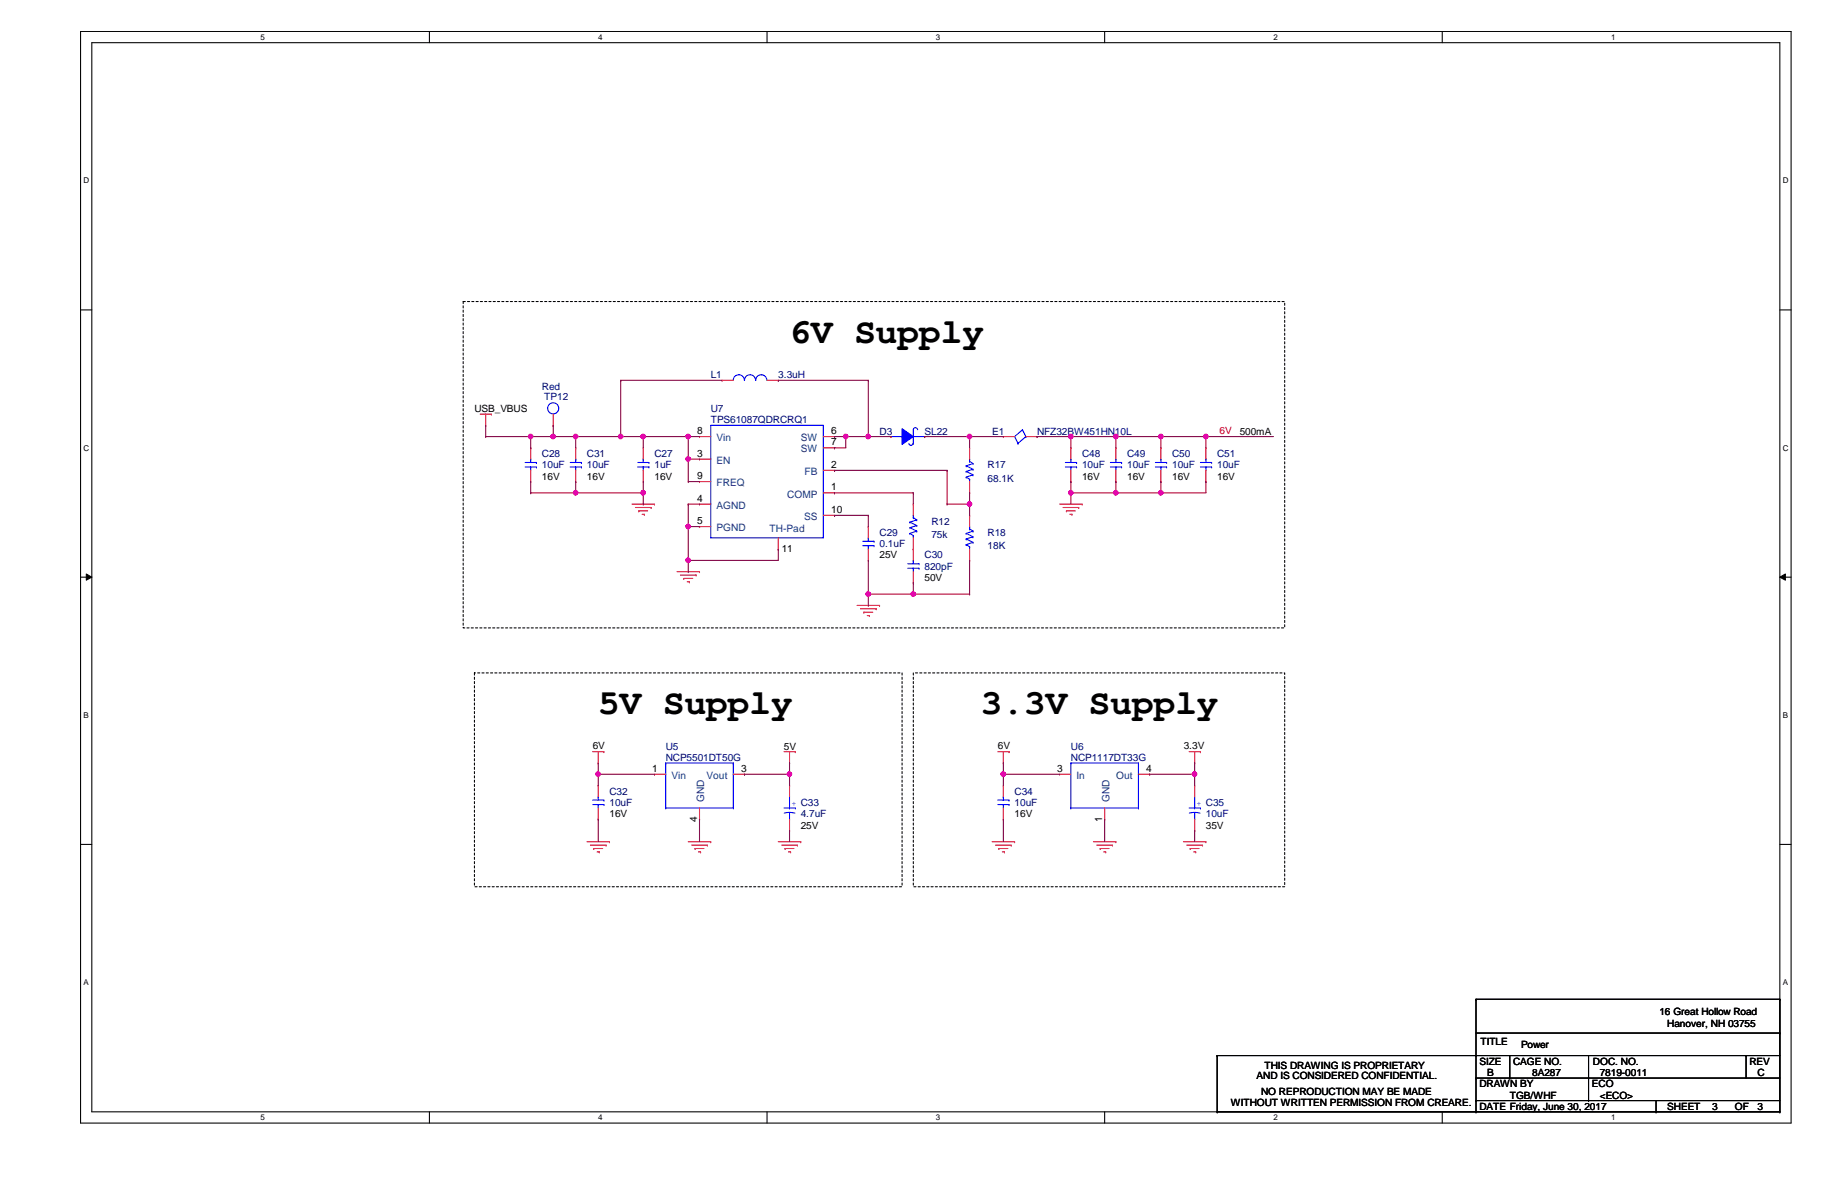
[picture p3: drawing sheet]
<svg xmlns="http://www.w3.org/2000/svg" width="432mm" height="279mm" viewBox="0 0 432 279" stroke-linecap="round" stroke-linejoin="round" font-family="sans-serif">
<path d="M19.1 7.5h405.4v258.6h-405.4zM21.8 10.1h400v253.4h-400z" fill="none" stroke="#000" stroke-width=".25"/>
<g fill="#fff">
<path d="M61.8 7.7h1v2.2h-1z"/>
<path d="M61.8 263.8h1v2.1h-1z"/>
</g>
<path d="M101.8 7.5v2.6M101.8 263.5v2.6" fill="none" stroke="#000" stroke-width=".25"/>
<g fill="#fff">
<path d="M141.8 7.7h1v2.2h-1z"/>
<path d="M141.8 263.8h1v2.1h-1z"/>
</g>
<path d="M181.8 7.5v2.6M181.8 263.5v2.6" fill="none" stroke="#000" stroke-width=".25"/>
<g fill="#fff">
<path d="M221.8 7.7h1v2.2h-1z"/>
<path d="M221.8 263.8h1v2.1h-1z"/>
</g>
<path d="M261.8 7.5v2.6M261.8 263.5v2.6" fill="none" stroke="#000" stroke-width=".25"/>
<g fill="#fff">
<path d="M301.8 7.7h1v2.2h-1z"/>
<path d="M301.8 263.8h1v2.1h-1z"/>
</g>
<path d="M341.8 7.5v2.6M341.8 263.5v2.6" fill="none" stroke="#000" stroke-width=".25"/>
<g fill="#fff">
<path d="M381.8 7.7h1v2.2h-1z"/>
<path d="M381.8 263.8h1v2.1h-1z"/>
<path d="M19.8 41.8h1.3v2.1h-1.3z"/>
<path d="M422.5 41.8h1.3v2.1h-1.3z"/>
<path d="M19.8 105.1h1.3v2.1h-1.3z"/>
<path d="M422.5 105.1h1.3v2.1h-1.3z"/>
</g>
<path d="M19.1 73.4h2.7M421.8 73.4h2.7" fill="none" stroke="#000" stroke-width=".25"/>
<g fill="#fff">
<path d="M19.8 168.4h1.2v2.2h-1.2z"/>
<path d="M422.5 168.4h1.2v2.2h-1.2z"/>
</g>
<path d="M19.1 136.8h2.7M421.8 136.8h2.7" fill="none" stroke="#000" stroke-width=".25"/>
<path d="M20.4 136l1.4 .8-1.4 .7zM421.8 136.8l1.3-.8v1.5z" fill="#000"/>
<path d="M20.4 136l1.4 .8-1.4 .7zM421.8 136.8l1.3-.8v1.5z" fill="none" stroke="#000" stroke-width=".24"/>
<g fill="#fff">
<path d="M19.8 231.8h1.2v2.1h-1.2z"/>
<path d="M422.5 231.8h1.2v2.1h-1.2z"/>
</g>
<g fill="none" stroke="#000" stroke-width=".25">
<path d="M19.1 200.1h2.7M421.8 200.1h2.7M349.8 236.8h.1M349.8 236.8v26.7M349.8 236.8h72M421.8 236.8h.1M421.8 236.8v26.7M288.5 250.1h.1M288.5 250.1h133.3M288.5 250.1v13.4M349.8 250.1h.1M349.8 255.5h.1"/>
<path d="M349.8 244.8h72M349.8 255.5h72M357.8 255.5h.1M357.8 250.1v5.4M376.5 255.5h.1M376.5 250.1v10.7M413.8 250.1h.1M413.8 250.1v5.4M421.8 244.8h.1M288.5 263.5h.1M288.5 263.5h133.3M349.8 260.8h.1"/>
<path d="M349.8 263.5h.1M349.8 260.8h72M376.5 260.8h.1M392.5 263.5h.1M392.5 260.8v2.7M421.8 263.5h.1"/>
</g>
<path d="M109.8 71.5h194.7v77.3h-194.7zM112.4 159.5h101.4v50.6h-101.4zM216.5 159.5h88v50.6h-88z" fill="none" stroke="#000" stroke-width=".25" stroke-dasharray=".5 .5"/>
<g fill="none" stroke="#f00" stroke-width=".25">
<path d="M113.8 98.1h2.7M115.1 98.1v2.7M116.5 98.1h.1M171.1 90.1h.1M171.1 90.1h2.7M181.8 90.1h2.6M184.4 90.1h.1M115.1 100.8h.1M125.8 106.1h.1M125.8 114.1h.1M125.8 106.1v2.7M125.8 111.5v2.6"/>
<path d="M136.4 106.1h.1M136.4 114.1h.1M136.4 106.1v2.7M136.4 111.5v2.6M149.8 119.5h5.3M152.4 106.1h.1M152.4 114.1h.1M152.4 106.1v2.7M152.4 111.5v2.6M155.1 119.5h.1M216.5 119.5h.1M216.5 119.5v2.6"/>
<path d="M229.8 106.1h.1M229.8 116.8h.1M229.8 106.1v2.7M229.8 114.1v2.7M237.8 103.5h.1M237.8 103.5h2.7M243.1 103.5h2.7M245.8 103.5h.1M251.1 119.5h5.4M256.5 119.5h.1M264.5 106.1h.1M264.5 114.1h.1"/>
<path d="M264.5 106.1v2.7M264.5 111.5v2.6M275.1 106.1h.1M275.1 114.1h.1M275.1 106.1v2.7M275.1 111.5v2.6M285.8 106.1h.1M285.8 114.1h.1M285.8 106.1v2.7M285.8 111.5v2.6M150.6 120.3h3.7M151.4 121.1h.1"/>
<path d="M151.4 121.1h2.1M152.2 121.9h.5M152.7 121.9h.1M154.3 120.3h.1M160.4 135.5h5.4M161.2 136.3h3.8M162.1 137.1h.1M162.1 137.1h2.1M162.9 137.9h.5M163.4 137.9h.1M165 136.3h.1M165.8 135.5h.1"/>
<path d="M205.8 124.8h.1M205.8 132.8h.1M205.8 124.8v2.7M205.8 130.1v2.7M216.5 130.1h.1M216.5 138.1h.1M216.5 127.5v5.3M216.5 135.5v2.6M229.8 122.1h.1M229.8 132.8h.1M229.8 122.1v2.7M229.8 130.1v2.7"/>
<path d="M251.9 120.3h3.8M252.7 121.1h.1M252.7 121.1h2.1M253.5 121.9h.5M254 121.9h.1M255.7 120.3h.1M203.1 143.5h5.3M203.9 144.3h3.7M204.7 145.1h.1M204.7 145.1h2.1M205.5 145.9h.5M206 145.9h.1"/>
<path d="M207.6 144.3h.1M208.4 143.5h.1M140.5 178.1h2.6M141.8 178.1v2.7M143.1 178.1h.1M185.8 178.1h2.7M187.1 178.1v2.7M188.5 178.1h.1M236.5 178.1h2.6M237.8 178.1v2.7M239.1 178.1h.1M281.8 178.1h2.7"/>
<path d="M283.1 178.1v2.7M284.5 178.1h.1M139.1 199.5h5.3M141.8 180.8h.1M141.8 186.1h.1M141.8 194.1h.1M141.8 186.1v2.7M141.8 191.5v2.6M144.4 199.5h.1M163.1 199.5h5.3M168.4 199.5h.1M184.4 199.5h5.4"/>
<path d="M187.1 180.8h.1M187.1 186.1h.1M187.1 196.8h.1M187.1 186.1v2.7M187.1 194.1v2.7M189.8 199.5h.1M235.1 199.5h5.4M237.8 180.8h.1M237.8 186.1h.1M237.8 194.1h.1M237.8 186.1v2.7M237.8 191.5v2.6"/>
<path d="M240.5 199.5h.1M251.1 183.5h.1M251.1 183.5h2.7M259.1 199.5h5.4M261.8 194.1h.1M261.8 191.5v2.6M264.5 199.5h.1M269.8 183.5h2.7M272.5 183.5h.1M280.5 199.5h5.3M283.1 180.8h.1M285.8 199.5h.1"/>
<path d="M139.9 200.3h3.7M140.7 201.1h.1M140.7 201.1h2.1M141.5 201.9h.5M142 201.9h.1M143.6 200.3h.1M163.9 200.3h3.7M164.7 201.1h.1M164.7 201.1h2.1M165.5 201.9h.5M166 201.9h.1M167.6 200.3h.1"/>
<path d="M185.3 200.3h3.7M186.1 201.1h.1M186.1 201.1h2.1M186.9 201.9h.5M187.4 201.9h.1M189 200.3h.1M235.9 200.3h3.7M236.7 201.1h.1M236.7 201.1h2.1M237.5 201.9h.5M238 201.9h.1M239.6 200.3h.1"/>
<path d="M259.9 200.3h3.8M260.7 201.1h.1M260.7 201.1h2.1M261.5 201.9h.5M262 201.9h.1M263.7 200.3h.1M281.3 200.3h3.7M282.1 201.1h.1M282.1 201.1h2.1M282.9 201.9h.5M283.4 201.9h.1M285 200.3h.1"/>
</g>
<g fill="none" stroke="#00f" stroke-width=".25">
<path d="M173.8 90.1a1.31 1.31 0 0 1 1.3-1.3 1.31 1.31 0 0 1 1.3 1.3M176.4 90.1a1.31 1.31 0 0 1 1.4-1.3 1.31 1.31 0 0 1 1.3 1.3M179.1 90.1a1.31 1.31 0 0 1 1.3-1.3 1.31 1.31 0 0 1 1.3 1.3M124.5 109.6h2.6M124.5 110.7h2.6M125.8 110.7h.1M125.8 108.8h.1M125.8 108.8v.8M125.8 110.7v.8M127.1 109.6h.1M127.1 110.7h.1M135.1 109.6h2.7"/>
<path d="M135.1 110.7h2.7M136.4 110.7h.1M136.4 108.8h.1M136.4 108.8v.8M136.4 110.7v.8M137.8 109.6h.1M137.8 110.7h.1M151.1 109.6h2.7M151.1 110.7h2.7M152.4 110.7h.1M152.4 108.8h.1M152.4 108.8v.8"/>
<path d="M152.4 110.7v.8M153.8 109.6h.1M153.8 110.7h.1M211.1 103.5h2.7M213.8 103.5h.1M216.5 105.1h.1M216.5 101.9v3.2M216.5 103.5h2.6M219.1 103.5h.1M229 113.1h.1M229 111.7h.1M229 110.4h.1"/>
<path d="M229 113.1l.8 .5M229 111.7l1.6 .8M229 110.4l1.6 .8M229.8 109.3h.1M229.8 113.6h.1M229.8 108.8h.1M229.8 109.3l.8 .6M229.8 108.8v.5M229.8 113.6v.5M230.6 112.5h.1M230.6 111.2h.1M230.6 109.9h.1"/>
<path d="M230.6 112.5l-1.6 .6M230.6 111.2l-1.6 .5M230.6 109.9l-1.6 .5M241.3 105.1h.1M242.3 101.9h.1M242.3 101.9l-1.8 1.6 .8 1.6M242.3 101.9l.8 1.6M243.1 103.5h.1M243.1 103.5l-1.8 1.6M263.1 109.6h2.7M263.1 110.7h2.7M264.5 110.7h.1"/>
<path d="M264.5 108.8h.1M264.5 108.8v.8M264.5 110.7v.8M265.8 109.6h.1M265.8 110.7h.1M273.8 109.6h2.7M273.8 110.7h2.7M275.1 110.7h.1M275.1 108.8h.1M275.1 108.8v.8M275.1 110.7v.8M276.5 109.6h.1"/>
<path d="M276.5 110.7h.1M284.5 109.6h2.6M284.5 110.7h2.6M285.8 110.7h.1M285.8 108.8h.1M285.8 108.8v.8M285.8 110.7v.8M287.1 109.6h.1M287.1 110.7h.1M204.5 128.3h2.6M204.5 129.3h2.6M205.8 129.3h.1"/>
<path d="M205.8 127.5h.1M205.8 127.5v.8M205.8 129.3v.8M207.1 128.3h.1M207.1 129.3h.1M215.1 133.6h2.7M215.1 134.7h2.7M215.6 126.4h.1M215.6 125.1h.1M215.6 123.7h.1M215.6 126.4l.9 .5M215.6 125.1l1.7 .8"/>
<path d="M215.6 123.7l1.7 .8M216.5 122.7h.1M216.5 126.9h.1M216.5 122.1h.1M216.5 134.7h.1M216.5 132.8h.1M216.5 122.7l.8 .5M216.5 122.1v.6M216.5 126.9v.6M216.5 132.8v.8M216.5 134.7v.8M217.3 125.9h.1"/>
<path d="M217.3 124.5h.1M217.3 123.2h.1M217.3 125.9l-1.7 .5M217.3 124.5l-1.7 .6M217.3 123.2l-1.7 .5M217.8 133.6h.1M217.8 134.7h.1M229 129.1h.1M229 127.7h.1M229 126.4h.1M229 129.1l.8 .5M229 127.7l1.6 .8"/>
<path d="M229 126.4l1.6 .8M229.8 125.3h.1M229.8 129.6h.1M229.8 124.8h.1M229.8 124.8v.5M229.8 129.6v.5M229.8 125.3l.8 .6M230.6 128.5h.1M230.6 127.2h.1M230.6 125.9h.1M230.6 128.5l-1.6 .6M230.6 127.2l-1.6 .5"/>
<path d="M230.6 125.9l-1.6 .5M140.5 189.6h2.6M140.5 190.7h2.6M141.8 190.7h.1M141.8 188.8h.1M141.8 188.8v.8M141.8 190.7v.8M143.1 189.6h.1M143.1 190.7h.1M185.8 191.5h2.7M187.1 194.1h.1M187.1 191.5h.1"/>
<path d="M187.1 192.5l1.3 .2M187.1 192.5l-1.3 .2M187.1 188.8v2.7M187.1 192.5v1.6M188.5 191.5h.1M236.5 189.6h2.6M236.5 190.7h2.6M237.8 190.7h.1M237.8 188.8h.1M237.8 188.8v.8M237.8 190.7v.8M239.1 189.6h.1"/>
<path d="M239.1 190.7h.1M253.8 191.5h.1M253.8 180.8h.1M253.8 180.8v10.7M253.8 191.5h16M253.8 180.8h16M269.8 191.5h.1M269.8 180.8h.1M269.8 180.8v10.7"/>
</g>
<path d="M213.8 101.6l2.7 1.9-2.7 1.8z" fill-rule="evenodd" fill="#00f"/>
<g fill="none" stroke="#00f" stroke-width=".25">
<path d="M168.4 100.8h26.7v26.7h-26.7zM213.8 101.6l2.7 1.9-2.7 1.8zM216.4 105a.49 .49 0 0 1-.5 .5 .49 .49 0 0 1-.5-.4M216.5 101.9a.51 .51 0 0 1 .5-.6 .51 .51 0 0 1 .5 .6M252.5 109.6h2.6M252.5 110.7h2.6M253.8 110.7h.1M253.8 108.8h.1M253.8 108.8v.8M253.8 110.7v.8M255.1 109.6h.1M255.1 110.7h.1"/>
<path d="M157.8 191.5h.1M157.8 180.8h.1M157.8 191.5h16M157.8 180.8v10.7M157.8 180.8h16M173.8 191.5h.1M173.8 180.8h.1M173.8 180.8v10.7M281.8 191.5h2.7M283.1 194.1h.1M283.1 191.5h.1M283.1 192.5l1.3 .2"/>
<path d="M283.1 192.5l-1.2 .2M283.1 188.8v2.7M283.1 192.5v1.6M284.5 191.5h.1"/>
<circle cx="131.1" cy="96.8" r="1.32"/>
</g>
<g fill="none" stroke="#f00" stroke-width=".25">
<path d="M131.1 98.1v2.7M131.1 100.8h.1M165.8 103.5h.1M165.8 108.8h.1M165.8 114.1h.1M165.8 119.5h.1M165.8 103.5h2.6M165.8 108.8h2.6M165.8 114.1h2.6M165.8 119.5h2.6M195.1 103.5h2.7M195.1 111.5h2.7"/>
<path d="M195.1 116.8h2.7M195.1 106.1h2.7M197.8 103.5h.1M197.8 111.5h.1M197.8 116.8h.1M197.8 106.1h.1M211.1 103.5h.1M219.1 103.5h.1M253.8 106.1h.1M253.8 114.1h.1M253.8 106.1v2.7M253.8 111.5v2.6"/>
<path d="M165.8 124.8h.1M165.8 124.8h2.6M184.4 130.1h.1M184.4 127.5v2.6M195.1 122.1h2.7M197.8 122.1h.1M155.1 183.5h.1M155.1 183.5h2.7M165.8 194.1h.1M165.8 191.5v2.6M173.8 183.5h2.6M176.4 183.5h.1"/>
<path d="M283.1 186.1h.1M283.1 196.8h.1M283.1 186.1v2.7M283.1 194.1v2.7"/>
</g>
<path d="M261.8 194.1h.1M261.8 194.1v5.4M272.5 183.5h.1M272.5 183.5h10.6" fill="none" stroke="#800040" stroke-width=".25"/>
<circle cx="283.1" cy="183.4" r=".54" fill="#f0f"/>
<circle cx="283.1" cy="183.4" r=".54" fill="none" stroke="#f0f" stroke-width=".25"/>
<path d="M237.8 180.8h.1M237.8 183.5h.1M237.8 180.8v5.3M237.8 183.5h13.3M283.1 183.5h.1M283.1 180.8h.1M283.1 180.8v5.3" fill="none" stroke="#800040" stroke-width=".25"/>
<circle cx="237.8" cy="183.4" r=".54" fill="#f0f"/>
<circle cx="237.8" cy="183.4" r=".54" fill="none" stroke="#f0f" stroke-width=".25"/>
<path d="M141.8 180.8h.1M141.8 194.1h.1M141.8 183.5h.1M141.8 180.8v2.7M141.8 194.1v5.4M141.8 183.5h13.3M237.8 194.1h.1M237.8 194.1v5.4M283.1 196.8h.1M283.1 196.8v2.7" fill="none" stroke="#800040" stroke-width=".25"/>
<circle cx="141.7" cy="183.4" r=".54" fill="#f0f"/>
<circle cx="141.7" cy="183.4" r=".54" fill="none" stroke="#f0f" stroke-width=".25"/>
<path d="M141.8 183.5h.1M141.8 183.5v2.6M165.8 194.1h.1M165.8 194.1v5.4M176.4 183.5h.1M176.4 183.5h10.7" fill="none" stroke="#800040" stroke-width=".25"/>
<circle cx="187.1" cy="183.4" r=".54" fill="#f0f"/>
<circle cx="187.1" cy="183.4" r=".54" fill="none" stroke="#f0f" stroke-width=".25"/>
<path d="M152.4 103.5h.1M152.4 103.5v2.6M187.1 183.5h.1M187.1 180.8h.1M187.1 196.8h.1M187.1 180.8v5.3M187.1 196.8v2.7" fill="none" stroke="#800040" stroke-width=".25"/>
<circle cx="152.4" cy="103.4" r=".54" fill="#f0f"/>
<circle cx="152.4" cy="103.4" r=".54" fill="none" stroke="#f0f" stroke-width=".25"/>
<path d="M152.4 103.5h.1M152.4 103.5h10.7M163.1 108.8h.1M163.1 114.1h.1M163.1 103.5h.1M163.1 108.8h2.7M163.1 103.5v10.6M163.1 114.1h2.7" fill="none" stroke="#800040" stroke-width=".25"/>
<circle cx="163.1" cy="108.8" r=".54" fill="#f0f"/>
<circle cx="163.1" cy="108.8" r=".54" fill="none" stroke="#f0f" stroke-width=".25"/>
<circle cx="163.1" cy="103.4" r=".54" fill="#f0f"/>
<circle cx="163.1" cy="103.4" r=".54" fill="none" stroke="#f0f" stroke-width=".25"/>
<path d="M136.4 103.5h.1M136.4 103.5h10.7M136.4 103.5v2.6M163.1 103.5h.1M163.1 103.5h2.7" fill="none" stroke="#800040" stroke-width=".25"/>
<circle cx="147.1" cy="103.4" r=".54" fill="#f0f"/>
<circle cx="147.1" cy="103.4" r=".54" fill="none" stroke="#f0f" stroke-width=".25"/>
<path d="M131.1 103.5h.1M131.1 103.5h5.3" fill="none" stroke="#800040" stroke-width=".25"/>
<circle cx="136.4" cy="103.4" r=".54" fill="#f0f"/>
<circle cx="136.4" cy="103.4" r=".54" fill="none" stroke="#f0f" stroke-width=".25"/>
<circle cx="131.1" cy="103.4" r=".54" fill="#f0f"/>
<circle cx="131.1" cy="103.4" r=".54" fill="none" stroke="#f0f" stroke-width=".25"/>
<path d="M125.8 114.1h.1M125.8 116.8h.1M125.8 114.1v2.7M136.4 114.1h.1M136.4 114.1v2.7h-10.6" fill="none" stroke="#800040" stroke-width=".25"/>
<circle cx="136.4" cy="116.8" r=".54" fill="#f0f"/>
<circle cx="136.4" cy="116.8" r=".54" fill="none" stroke="#f0f" stroke-width=".25"/>
<path d="M163.1 119.5h.1M163.1 119.5v13.3M163.1 119.5h2.7M163.1 124.8h.1M163.1 132.8h.1M163.1 124.8h2.7" fill="none" stroke="#800040" stroke-width=".25"/>
<circle cx="163.1" cy="124.8" r=".54" fill="#f0f"/>
<circle cx="163.1" cy="124.8" r=".54" fill="none" stroke="#f0f" stroke-width=".25"/>
<path d="M224.5 111.5h.1M224.5 119.5h.1M224.5 111.5v8M229.8 116.8h.1M229.8 116.8v2.7h-5.3M205.8 122.1h.1M205.8 122.1v2.7" fill="none" stroke="#800040" stroke-width=".25"/>
<circle cx="229.8" cy="119.4" r=".54" fill="#f0f"/>
<circle cx="229.8" cy="119.4" r=".54" fill="none" stroke="#f0f" stroke-width=".25"/>
<path d="M219.1 103.5h.1M219.1 103.5h10.7M229.8 119.5h.1M229.8 103.5h.1M229.8 103.5v2.6M229.8 119.5v2.6M229.8 132.8h.1M229.8 132.8v8" fill="none" stroke="#800040" stroke-width=".25"/>
<circle cx="229.8" cy="103.4" r=".54" fill="#f0f"/>
<circle cx="229.8" cy="103.4" r=".54" fill="none" stroke="#f0f" stroke-width=".25"/>
<path d="M229.8 103.5h.1M229.8 103.5h8M245.8 103.5h.1M245.8 103.5h8M285.8 103.5h.1M285.8 103.5v2.6" fill="none" stroke="#800040" stroke-width=".25"/>
<circle cx="285.8" cy="103.4" r=".54" fill="#f0f"/>
<circle cx="285.8" cy="103.4" r=".54" fill="none" stroke="#f0f" stroke-width=".25"/>
<path d="M264.5 103.5h.1M264.5 103.5h21.3M264.5 103.5v2.6M275.1 103.5h.1M275.1 103.5v2.6" fill="none" stroke="#800040" stroke-width=".25"/>
<circle cx="275.1" cy="103.4" r=".54" fill="#f0f"/>
<circle cx="275.1" cy="103.4" r=".54" fill="none" stroke="#f0f" stroke-width=".25"/>
<circle cx="264.4" cy="103.4" r=".54" fill="#f0f"/>
<circle cx="264.4" cy="103.4" r=".54" fill="none" stroke="#f0f" stroke-width=".25"/>
<path d="M253.8 103.5h.1M253.8 103.5v2.6M253.8 103.5h10.7" fill="none" stroke="#800040" stroke-width=".25"/>
<circle cx="253.8" cy="103.4" r=".54" fill="#f0f"/>
<circle cx="253.8" cy="103.4" r=".54" fill="none" stroke="#f0f" stroke-width=".25"/>
<path d="M253.8 116.8h.1M253.8 116.8v2.7M264.5 114.1h.1M264.5 116.8h.1M264.5 114.1v2.7M275.1 114.1h.1M275.1 116.8h.1M275.1 114.1v2.7M285.8 114.1h.1M285.8 114.1v2.7h-32" fill="none" stroke="#800040" stroke-width=".25"/>
<circle cx="275.1" cy="116.8" r=".54" fill="#f0f"/>
<circle cx="275.1" cy="116.8" r=".54" fill="none" stroke="#f0f" stroke-width=".25"/>
<circle cx="264.4" cy="116.8" r=".54" fill="#f0f"/>
<circle cx="264.4" cy="116.8" r=".54" fill="none" stroke="#f0f" stroke-width=".25"/>
<path d="M253.8 114.1h.1M253.8 114.1v2.7" fill="none" stroke="#800040" stroke-width=".25"/>
<circle cx="253.8" cy="116.8" r=".54" fill="#f0f"/>
<circle cx="253.8" cy="116.8" r=".54" fill="none" stroke="#f0f" stroke-width=".25"/>
<path d="M285.8 103.5h.1M285.8 103.5h16M216.5 138.1h.1M216.5 138.1v2.7" fill="none" stroke="#800040" stroke-width=".25"/>
<circle cx="216.4" cy="140.8" r=".54" fill="#f0f"/>
<circle cx="216.4" cy="140.8" r=".54" fill="none" stroke="#f0f" stroke-width=".25"/>
<path d="M205.8 132.8v8M205.8 140.8h.1" fill="none" stroke="#800040" stroke-width=".25"/>
<circle cx="205.8" cy="140.8" r=".54" fill="#f0f"/>
<circle cx="205.8" cy="140.8" r=".54" fill="none" stroke="#f0f" stroke-width=".25"/>
<g fill="none" stroke="#800040" stroke-width=".25">
<path d="M147.1 90.1h.1M147.1 90.1h24M147.1 90.1v13.4M184.4 90.1h.1M184.4 90.1h21.4M131.1 100.8h.1M131.1 100.8v2.7M147.1 103.5h.1M147.1 103.5h5.3M197.8 103.5h.1M197.8 106.1h.1M197.8 103.5h2.6"/>
<path d="M200.4 103.5h.1M200.4 103.5v2.6h-2.6"/>
</g>
<circle cx="200.4" cy="103.4" r=".54" fill="#f0f"/>
<circle cx="200.4" cy="103.4" r=".54" fill="none" stroke="#f0f" stroke-width=".25"/>
<path d="M205.8 90.1h.1M205.8 90.1v13.4M200.4 103.5h.1M200.4 103.5h10.7M205.8 103.5h.1" fill="none" stroke="#800040" stroke-width=".25"/>
<circle cx="205.8" cy="103.4" r=".54" fill="#f0f"/>
<circle cx="205.8" cy="103.4" r=".54" fill="none" stroke="#f0f" stroke-width=".25"/>
<path d="M152.4 116.8h.1M152.4 114.1v2.7M197.8 111.5h.1M197.8 116.8h.1M197.8 111.5h26.7M197.8 116.8h18.7M216.5 116.8h.1M216.5 116.8v2.7M197.8 122.1h.1M197.8 122.1h8" fill="none" stroke="#800040" stroke-width=".25"/>
<circle cx="152.4" cy="116.8" r=".54" fill="#f0f"/>
<circle cx="152.4" cy="116.8" r=".54" fill="none" stroke="#f0f" stroke-width=".25"/>
<path d="M115.1 103.5h.1M115.1 103.5h10.7M184.4 130.1h.1M184.4 130.1v2.7" fill="none" stroke="#800040" stroke-width=".25"/>
<circle cx="125.7" cy="103.4" r=".54" fill="#f0f"/>
<circle cx="125.7" cy="103.4" r=".54" fill="none" stroke="#f0f" stroke-width=".25"/>
<path d="M115.1 100.8h.1M115.1 100.8v2.7M125.8 106.1h.1M125.8 103.5h.1M125.8 103.5v2.6M125.8 103.5h5.3M136.4 116.8h16M152.4 116.8h.1M152.4 119.5h.1M152.4 116.8v2.7M163.1 132.8h.1M163.1 132.8h21.3" fill="none" stroke="#800040" stroke-width=".25"/>
<circle cx="163.1" cy="132.8" r=".54" fill="#f0f"/>
<circle cx="163.1" cy="132.8" r=".54" fill="none" stroke="#f0f" stroke-width=".25"/>
<path d="M163.1 135.5h.1M163.1 132.8v2.7M205.8 143.5h.1M216.5 140.8h.1M229.8 140.8h.1M229.8 140.8h-24v2.7" fill="none" stroke="#800040" stroke-width=".25"/>
<circle cx="283.1" cy="183.4" r=".54" fill="#f0f"/>
<circle cx="283.1" cy="183.4" r=".54" fill="none" stroke="#f0f" stroke-width=".25"/>
<circle cx="237.8" cy="183.4" r=".54" fill="#f0f"/>
<circle cx="237.8" cy="183.4" r=".54" fill="none" stroke="#f0f" stroke-width=".25"/>
<circle cx="141.7" cy="183.4" r=".54" fill="#f0f"/>
<circle cx="141.7" cy="183.4" r=".54" fill="none" stroke="#f0f" stroke-width=".25"/>
<circle cx="187.1" cy="183.4" r=".54" fill="#f0f"/>
<circle cx="187.1" cy="183.4" r=".54" fill="none" stroke="#f0f" stroke-width=".25"/>
<circle cx="152.4" cy="103.4" r=".54" fill="#f0f"/>
<circle cx="152.4" cy="103.4" r=".54" fill="none" stroke="#f0f" stroke-width=".25"/>
<circle cx="163.1" cy="108.8" r=".54" fill="#f0f"/>
<circle cx="163.1" cy="108.8" r=".54" fill="none" stroke="#f0f" stroke-width=".25"/>
<circle cx="163.1" cy="103.4" r=".54" fill="#f0f"/>
<circle cx="163.1" cy="103.4" r=".54" fill="none" stroke="#f0f" stroke-width=".25"/>
<circle cx="147.1" cy="103.4" r=".54" fill="#f0f"/>
<circle cx="147.1" cy="103.4" r=".54" fill="none" stroke="#f0f" stroke-width=".25"/>
<circle cx="136.4" cy="103.4" r=".54" fill="#f0f"/>
<circle cx="136.4" cy="103.4" r=".54" fill="none" stroke="#f0f" stroke-width=".25"/>
<circle cx="131.1" cy="103.4" r=".54" fill="#f0f"/>
<circle cx="131.1" cy="103.4" r=".54" fill="none" stroke="#f0f" stroke-width=".25"/>
<circle cx="136.4" cy="116.8" r=".54" fill="#f0f"/>
<circle cx="136.4" cy="116.8" r=".54" fill="none" stroke="#f0f" stroke-width=".25"/>
<circle cx="163.1" cy="124.8" r=".54" fill="#f0f"/>
<circle cx="163.1" cy="124.8" r=".54" fill="none" stroke="#f0f" stroke-width=".25"/>
<circle cx="229.8" cy="119.4" r=".54" fill="#f0f"/>
<circle cx="229.8" cy="119.4" r=".54" fill="none" stroke="#f0f" stroke-width=".25"/>
<circle cx="229.8" cy="103.4" r=".54" fill="#f0f"/>
<circle cx="229.8" cy="103.4" r=".54" fill="none" stroke="#f0f" stroke-width=".25"/>
<circle cx="285.8" cy="103.4" r=".54" fill="#f0f"/>
<circle cx="285.8" cy="103.4" r=".54" fill="none" stroke="#f0f" stroke-width=".25"/>
<circle cx="275.1" cy="103.4" r=".54" fill="#f0f"/>
<circle cx="275.1" cy="103.4" r=".54" fill="none" stroke="#f0f" stroke-width=".25"/>
<circle cx="264.4" cy="103.4" r=".54" fill="#f0f"/>
<circle cx="264.4" cy="103.4" r=".54" fill="none" stroke="#f0f" stroke-width=".25"/>
<circle cx="253.8" cy="103.4" r=".54" fill="#f0f"/>
<circle cx="253.8" cy="103.4" r=".54" fill="none" stroke="#f0f" stroke-width=".25"/>
<circle cx="275.1" cy="116.8" r=".54" fill="#f0f"/>
<circle cx="275.1" cy="116.8" r=".54" fill="none" stroke="#f0f" stroke-width=".25"/>
<circle cx="264.4" cy="116.8" r=".54" fill="#f0f"/>
<circle cx="264.4" cy="116.8" r=".54" fill="none" stroke="#f0f" stroke-width=".25"/>
<circle cx="253.8" cy="116.8" r=".54" fill="#f0f"/>
<circle cx="253.8" cy="116.8" r=".54" fill="none" stroke="#f0f" stroke-width=".25"/>
<circle cx="216.4" cy="140.8" r=".54" fill="#f0f"/>
<circle cx="216.4" cy="140.8" r=".54" fill="none" stroke="#f0f" stroke-width=".25"/>
<circle cx="205.8" cy="140.8" r=".54" fill="#f0f"/>
<circle cx="205.8" cy="140.8" r=".54" fill="none" stroke="#f0f" stroke-width=".25"/>
<circle cx="200.4" cy="103.4" r=".54" fill="#f0f"/>
<circle cx="200.4" cy="103.4" r=".54" fill="none" stroke="#f0f" stroke-width=".25"/>
<circle cx="205.8" cy="103.4" r=".54" fill="#f0f"/>
<circle cx="205.8" cy="103.4" r=".54" fill="none" stroke="#f0f" stroke-width=".25"/>
<circle cx="152.4" cy="116.8" r=".54" fill="#f0f"/>
<circle cx="152.4" cy="116.8" r=".54" fill="none" stroke="#f0f" stroke-width=".25"/>
<circle cx="125.7" cy="103.4" r=".54" fill="#f0f"/>
<circle cx="125.7" cy="103.4" r=".54" fill="none" stroke="#f0f" stroke-width=".25"/>
<circle cx="163.1" cy="132.8" r=".54" fill="#f0f"/>
<circle cx="163.1" cy="132.8" r=".54" fill="none" stroke="#f0f" stroke-width=".25"/>
<g font-size="8.5">
<text x="187.1" y="81.2">6V Supply</text>
<text x="141.8" y="169.2">5V Supply</text>
<text x="232.5" y="169.2">3.3V Supply</text>
</g>
<g font-size="2.4" fill="#000080">
<text x="168.4" y="89.7">L1</text>
<text x="184.4" y="89.7">3.3uH</text>
<text x="128.4" y="92.3">Red</text>
<text x="129" y="94.7">TP12</text>
<text x="168.4" y="97.7">U7</text>
<text x="168.4" y="100.3">TPS61087QDRCRQ1</text>
<text x="208.4" y="103">D3</text>
<text x="219.1" y="103">SL22</text>
<text x="235.1" y="103">E1</text>
<text x="245.8" y="103">NFZ32BW451HN10L</text>
<text x="128.4" y="108.3">C28</text>
<text x="128.4" y="111">10uF</text>
<text x="139.1" y="108.3">C31</text>
<text x="139.1" y="111">10uF</text>
<text x="155.1" y="108.3">C27</text>
<text x="155.1" y="111">1uF</text>
<text x="234.1" y="111">R17</text>
<text x="256.5" y="108.3">C48</text>
<text x="256.5" y="111">10uF</text>
<text x="267.1" y="108.3">C49</text>
<text x="267.1" y="111">10uF</text>
<text x="277.8" y="108.3">C50</text>
<text x="277.8" y="111">10uF</text>
<text x="288.5" y="108.3">C51</text>
<text x="288.5" y="111">10uF</text>
<text x="234.1" y="114.2">68.1K</text>
<text x="220.7" y="124.3">R12</text>
<text x="208.4" y="127">C29</text>
<text x="208.4" y="129.7">0.1uF</text>
<text x="220.7" y="127.5">75k</text>
<text x="234.1" y="127">R18</text>
<text x="234.1" y="130.2">18K</text>
<text x="219.1" y="132.3">C30</text>
<text x="219.1" y="135">820pF</text>
<text x="157.8" y="177.7">U5</text>
<text x="253.8" y="177.7">U6</text>
<text x="157.8" y="180.3">NCP5501DT50G</text>
<text x="253.8" y="180.3">NCP1117DT33G</text>
<text x="144.4" y="188.3">C32</text>
<text x="144.4" y="191">10uF</text>
<text x="189.8" y="191">C33</text>
<text x="240.5" y="188.3">C34</text>
<text x="240.5" y="191">10uF</text>
<text x="285.8" y="191">C35</text>
<text x="189.8" y="193.7">4.7uF</text>
<text x="285.8" y="193.7">10uF</text>
</g>
<g font-size="2.4">
<text x="112.4" y="97.7">USB_VBUS</text>
<text x="165.2" y="102.9">8</text>
<text x="197" y="102.9">6</text>
<text x="197" y="105.5">7</text>
<text x="293.8" y="103">500mA</text>
<text x="128.4" y="113.7">16V</text>
<text x="139.1" y="113.7">16V</text>
<text x="155.1" y="113.7">16V</text>
<text x="165.2" y="108.2">3</text>
<text x="165.2" y="113.5">9</text>
<text x="197" y="110.9">2</text>
<text x="256.5" y="113.7">16V</text>
<text x="267.1" y="113.7">16V</text>
<text x="277.8" y="113.7">16V</text>
<text x="288.5" y="113.7">16V</text>
<text x="165.2" y="118.9">4</text>
<text x="197" y="116.2">1</text>
<text x="165.2" y="124.2">5</text>
<text x="197" y="121.5">10</text>
<text x="185.3" y="130.7">11</text>
<text x="208.4" y="132.3">25V</text>
<text x="219.1" y="137.7">50V</text>
<text x="140.5" y="177.4">6V</text>
<text x="185.8" y="177.7">5V</text>
<text x="236.5" y="177.4">6V</text>
<text x="280.5" y="177.4">3.3V</text>
<text x="154.6" y="182.9">1</text>
<text x="175.6" y="182.9">3</text>
<text x="250.6" y="182.9">3</text>
<text x="271.7" y="182.9">4</text>
<text x="144.4" y="193.7">16V</text>
<text x="165.2" y="194.7" transform="rotate(-90 165.2 194.7)">4</text>
<text x="189.8" y="196.3">25V</text>
<text x="240.5" y="193.7">16V</text>
<text x="261.2" y="194.7" transform="rotate(-90 261.2 194.7)">1</text>
<text x="285.8" y="196.3">35V</text>
<text x="393.3" y="240.6">16 Great Hollow Road</text>
<text x="395.1" y="243.3">Hanover, NH 03755</text>
<text x="350.9" y="247.6">TITLE</text>
<text x="360.5" y="248.4">Power</text>
<text x="297.8" y="255.8">AND IS CONSIDERED CONFIDENTIAL.</text>
<text x="299.7" y="253.4">THIS DRAWING IS PROPRIETARY</text>
<text x="350.6" y="252.3">SIZE</text>
<text x="350.6" y="257.7">DRAWN BY</text>
<text x="352.5" y="255">B</text>
<text x="358.6" y="252.3">CAGE NO.</text>
<text x="363.1" y="255">8A287</text>
<text x="377.3" y="257.7">ECO</text>
<text x="377.5" y="252.3">DOC. NO.</text>
<text x="379.1" y="255">7819-0011</text>
<text x="414.6" y="252.3">REV</text>
<text x="416.5" y="255">C</text>
<text x="291.7" y="262.2">WITHOUT WRITTEN PERMISSION FROM CREARE.</text>
<text x="298.9" y="259.5">NO REPRODUCTION MAY BE MADE</text>
<text x="350.6" y="263">DATE Friday, June 30, 2017</text>
<text x="357.8" y="260.3">TGB/WHF</text>
<text x="379.1" y="260.3">&lt;ECO&gt;</text>
<text x="395.1" y="263">SHEET</text>
<text x="405.8" y="263">3</text>
<text x="411.1" y="263">OF</text>
<text x="416.5" y="263">3</text>
</g>
<g font-size="2.4" fill="#004080">
<text x="169.8" y="104.6">Vin</text>
<text x="189.8" y="104.6">SW</text>
<text x="189.8" y="107.2">SW</text>
<text x="169.8" y="109.9">EN</text>
<text x="190.7" y="112.6">FB</text>
<text x="169.8" y="115.2">FREQ</text>
<text x="186.6" y="117.9">COMP</text>
<text x="169.8" y="120.6">AGND</text>
<text x="169.8" y="125.9">PGND</text>
<text x="190.5" y="123.2">SS</text>
<text x="182.4" y="126.1">TH-Pad</text>
<text x="159.1" y="184.6">Vin</text>
<text x="167.4" y="184.6">Vout</text>
<text x="255.1" y="184.6">In</text>
<text x="264.5" y="184.6">Out</text>
<text x="166.9" y="190.1" transform="rotate(-90 166.9 190.1)">GND</text>
<text x="262.9" y="190.1" transform="rotate(-90 262.9 190.1)">GND</text>
</g>
<text font-size="2.4" fill="#f00" x="289" y="102.9">6V</text>
<g font-size="1.9">
<text x="61.8" y="9.4">5</text>
<text x="141.8" y="9.4">4</text>
<text x="221.8" y="9.4">3</text>
<text x="301.8" y="9.4">2</text>
<text x="381.8" y="9.4">1</text>
<text x="19.8" y="43.5">D</text>
<text x="422.5" y="43.5">D</text>
<text x="19.8" y="106.8">C</text>
<text x="422.5" y="106.8">C</text>
<text x="19.8" y="170.1">B</text>
<text x="422.5" y="170.1">B</text>
<text x="19.8" y="233.5">A</text>
<text x="422.5" y="233.5">A</text>
<text x="61.8" y="265.5">5</text>
<text x="141.8" y="265.5">4</text>
<text x="221.8" y="265.5">3</text>
<text x="301.8" y="265.5">2</text>
<text x="381.8" y="265.5">1</text>
</g>
<g font-size="1.9" fill="#00f">
<text x="187.7" y="191.1">+</text>
<text x="283.7" y="191.1">+</text>
</g>
</svg>
